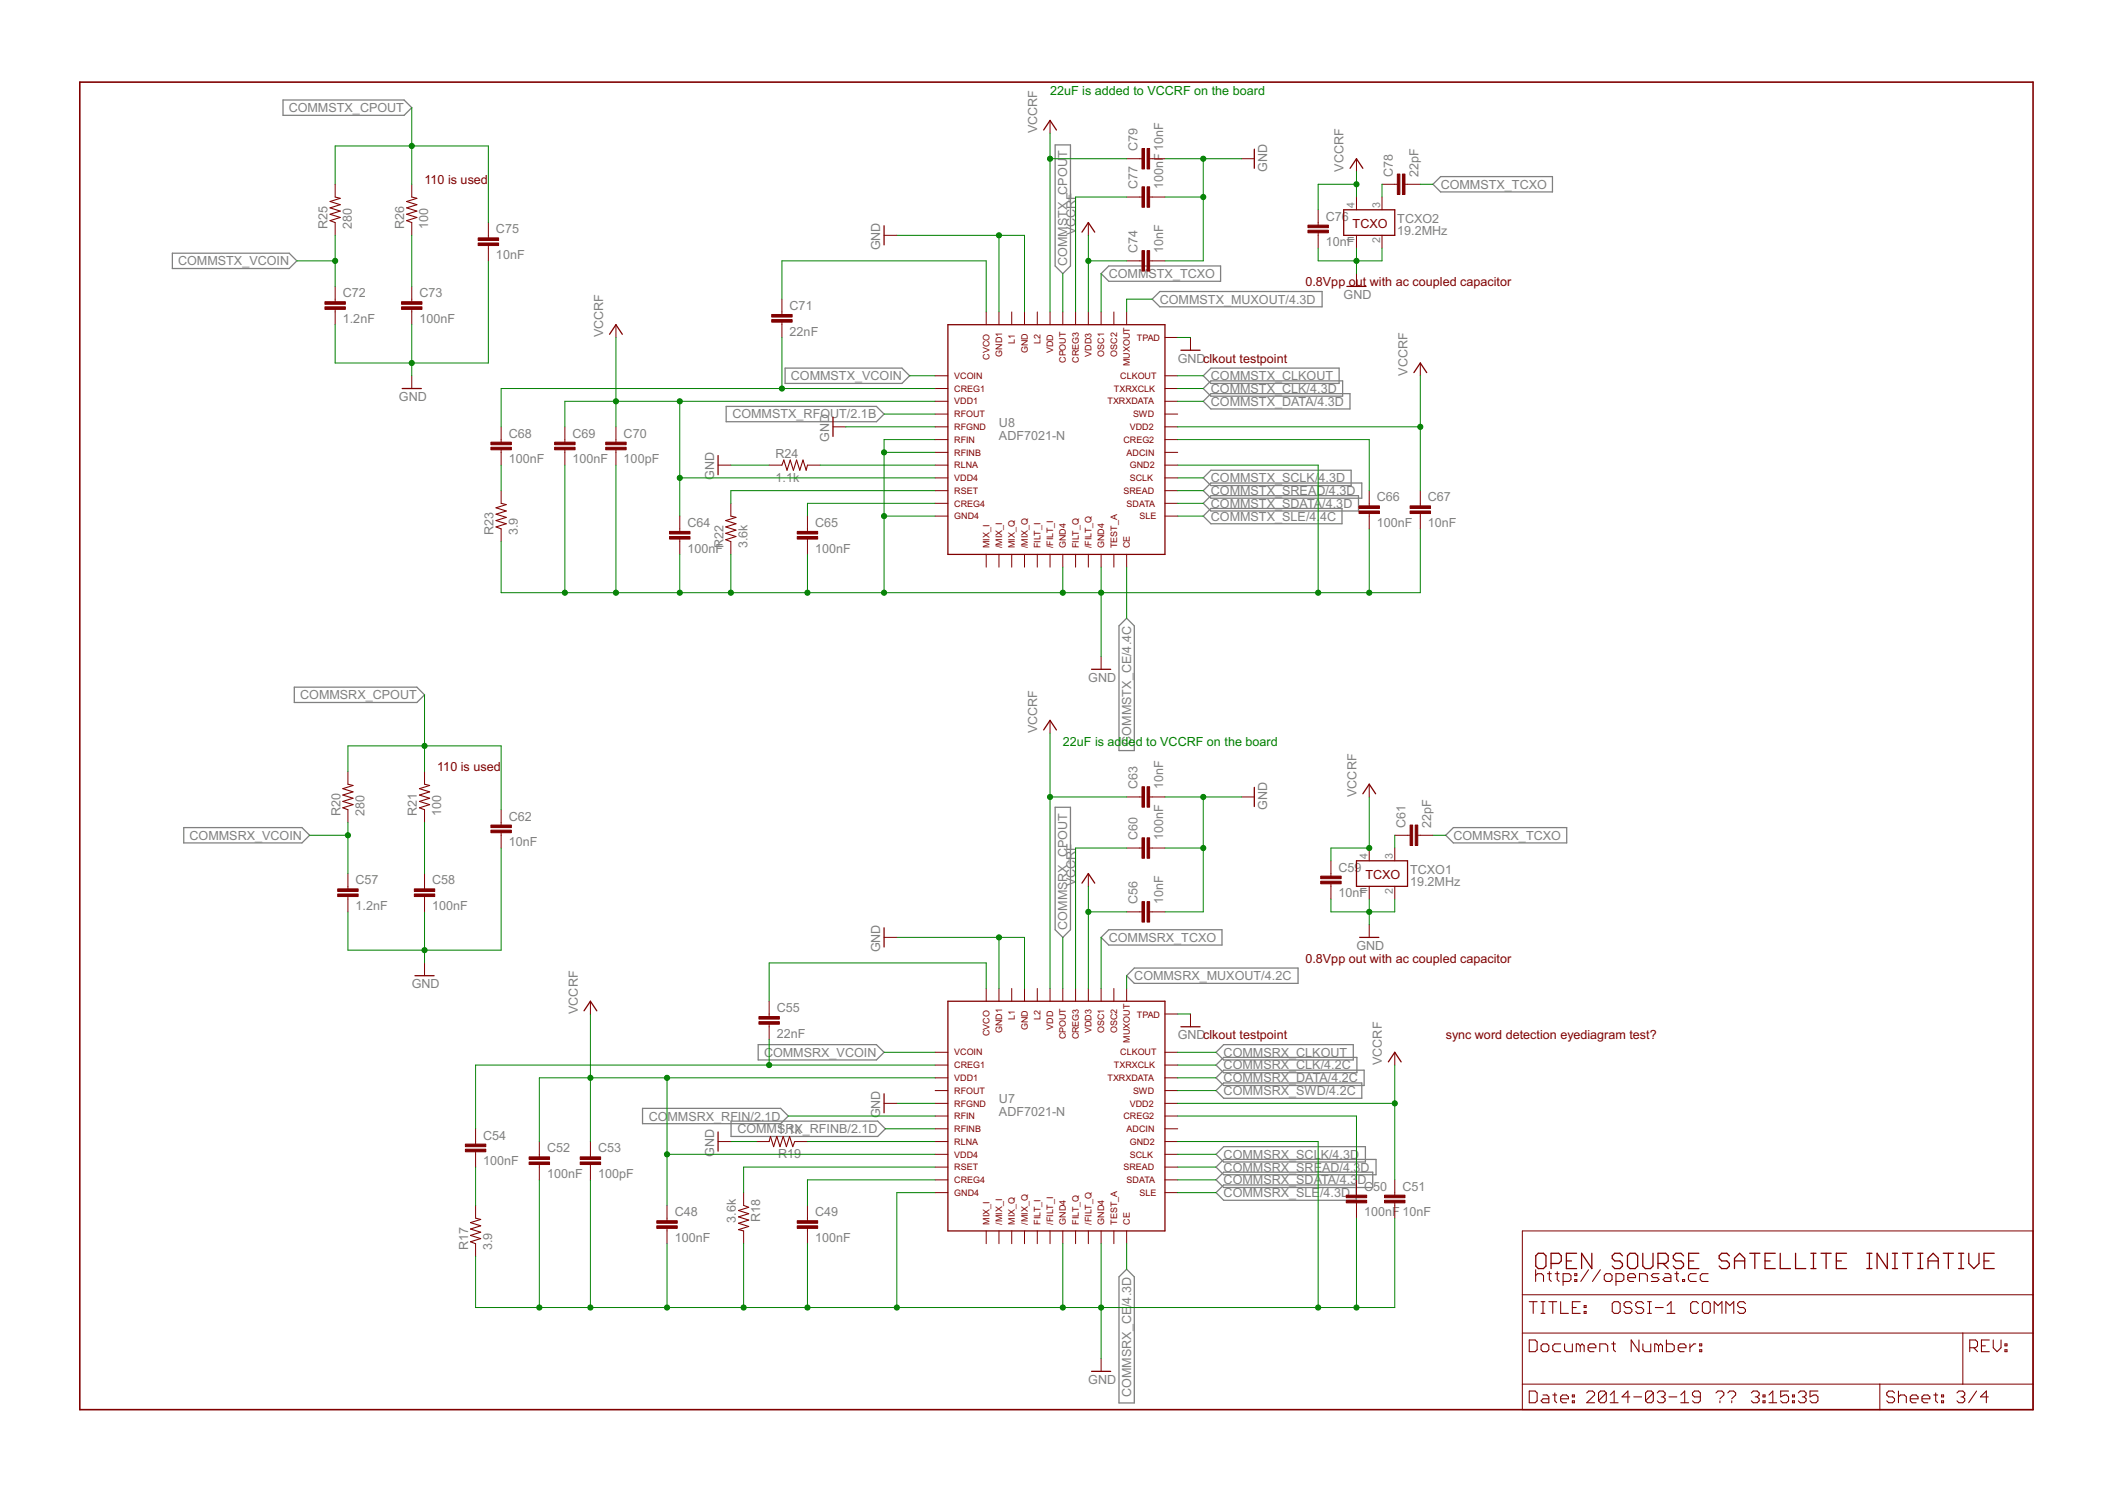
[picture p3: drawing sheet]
<svg xmlns="http://www.w3.org/2000/svg" width="420mm" height="297mm" viewBox="0 0 420 297" stroke-linecap="round" stroke-linejoin="round" font-family="sans-serif">
<g fill="none" stroke="#808080" stroke-width=".25">
<path d="M56.3 19.9h24.1l1.5 1.5-1.5 1.5h-24.1zM209.9 28.8h3.1v24.1l-1.6 1.5-1.5-1.5zM286.6 35.1h22.2v3.1h-22.2l-1.5-1.5zM34.3 50.4h23.2l1.6 1.5-1.6 1.5h-23.2zM219.1 54.4l1.5-1.5h22.2v3.1h-22.2zM229.2 59.5l1.5-1.5h32.3v3h-32.3zM156.2 73.2h23.2l1.6 1.6-1.6 1.5h-23.2zM239.4 74.8l1.5-1.6h25.5v3.1h-25.5zM239.4 79.8l1.5-1.5h27.7v3.1h-27.7zM239.4 77.3l1.5-1.5h26.2v3h-26.2zM144.5 80.9h29.8l1.6 1.5-1.6 1.5h-29.8zM239.4 97.6l1.5-1.5h30v3h-30z"/>
<path d="M239.4 95.1l1.5-1.5h27.9v3h-27.9zM239.4 102.7l1.5-1.5h26.1v3h-26.1zM239.4 100.1l1.5-1.5h29.4v3.1h-29.4zM58.5 136.7h24.4l1.6 1.5-1.6 1.6h-24.4zM222.6 124.5l1.5-1.5 1.6 1.5v24.8h-3.1zM36.6 164.7h23.5l1.5 1.5-1.5 1.5h-23.5zM209.9 160.6h3.1v24.4l-1.6 1.5-1.5-1.5zM287.6 166.2l1.5-1.5h22.6v3h-22.6zM220.6 185h22.5v3h-22.5l-1.5-1.5zM225.7 192.6h32.5v3h-32.5l-1.6-1.5zM150.8 207.8h23.5l1.6 1.6-1.6 1.5h-23.5zM241.9 209.4l1.5-1.6h25.8v3.1h-25.8z"/>
<path d="M241.9 214.4l1.5-1.5h28v3.1h-28zM241.9 211.9l1.5-1.5h26.5v3h-26.5zM241.9 217l1.5-1.5h27.5v3h-27.5zM127.8 220.5h27.5l1.5 1.5-1.5 1.6h-27.5zM145.4 223.1h29.2l1.5 1.5-1.5 1.5h-29.2zM241.9 234.7l1.5-1.5h29.7v3.1h-29.7zM241.9 237.3l1.5-1.5h26.4v3h-26.4zM241.9 232.2l1.5-1.5h30.3v3h-30.3zM241.9 229.7l1.5-1.6h28.2v3.1h-28.2zM224.1 252.5l1.6 1.5v25.1h-3.1v-25.1z"/>
</g>
<g fill="none" stroke="#800000" stroke-width=".25">
<path d="M207.6 25.9l1.3-1.9 1.3 1.9M249.5 29.7v3.8M268.6 33.5l1.3-1.9 1.2 1.9M175.9 44.9v3.8M215.2 46.2l1.3-1.9 1.3 1.9M267.3 41.7h10.2v5.1h-10.2zM267.9 57h3.9M80 77.3h3.8M121.3 66.5l1.2-1.9 1.3 1.9M188.6 64.6h43.2v45.7h-43.2zM234.9 69.7h3.8M281.3 74.1l1.3-1.9 1.2 1.9"/>
<path d="M142.9 90.6v3.8M165.7 83v3.8M217.1 133.2h3.9M207.6 145.2l1.3-1.9 1.3 1.9M249.5 156.7v3.8M271.1 157.9l1.3-1.9 1.3 1.9M215.2 175.7l1.3-1.9 1.3 1.9M269.9 171.3h10.1v5h-10.1zM82.5 194.1h3.9M175.9 184.6v3.8M188.6 199.2h43.2v45.7h-43.2zM270.5 186.5h3.8"/>
<path d="M116.2 201.1l1.3-1.9 1.2 1.9M175.9 217.6v3.8M234.9 204.3h3.8M276.2 211.3l1.3-1.9 1.2 1.9M142.9 225.2v3.8M305.5 249.9l.5-.6h1l.6 .6v2l-.6 .5h-1l-.5-.5zM308.6 251.4h1.5l.5-.5v-1l-.5-.6h-1.5v3.1M311.6 250.9h1M313.6 249.3h-2v3.1h2M316.7 249.3v3.1l-2.1-3.1v3.1M322.8 249.9l-.5-.6h-1.1l-.5 .6v.5l.5 .5h1.1l.5 .5v.5l-.5 .5h-1.1l-.5-.5M324.3 249.3h1l.5 .6v2l-.5 .5h-1l-.5-.5v-2z"/>
<path d="M326.8 249.3v2.6l.5 .5h1l.5-.5v-2.6M329.8 251.4h1.6l.5-.5v-1l-.5-.6h-1.6v3.1M330.9 251.4l1 1M334.9 249.9l-.5-.6h-1l-.5 .6v.5l.5 .5h1l.5 .5v.5l-.5 .5h-1l-.5-.5M335.9 250.9h1.1M338 249.3h-2.1v3.1h2.1M344 249.9l-.5-.6h-1l-.5 .6v.5l.5 .5h1l.5 .5v.5l-.5 .5h-1l-.5-.5M345.1 250.9h2M345.1 252.4v-2l1-1.1 1 1.1v2M348.1 249.3h2M349.1 249.3v3.1M351.1 250.9h1"/>
<path d="M353.2 249.3h-2.1v3.1h2.1M354.2 249.3v3.1h2M357.2 249.3v3.1h2M360.3 249.3h1M360.3 252.4h1M360.8 249.3v3.1M362.3 249.3h2M363.3 249.3v3.1M365.3 250.9h1M367.3 249.3h-2v3.1h2M371.4 249.3h1M371.4 252.4h1"/>
<path d="M371.9 249.3v3.1M375.5 249.3v3.1l-2.1-3.1v3.1M376.5 249.3h1M376.5 252.4h1M377 249.3v3.1M378.5 249.3h2M379.5 249.3v3.1M381.5 249.3h1M381.5 252.4h1M382 249.3v3.1M383.6 250.9h2M383.6 252.4v-2l1-1.1 1 1.1v2"/>
<path d="M386.6 249.3h2M387.6 249.3v3.1M389.6 249.3h1.1M389.6 252.4h1.1M390.1 249.3v3.1M391.7 249.3v2.1l1 1 1-1v-2.1M394.7 250.9h1M396.7 249.3h-2v3.1h2M217.1 272.8h3.9"/>
</g>
<g fill="none" stroke="#800000" stroke-width=".21">
<path d="M66.7 39.2l1 .3-2 .6 2 .6-2 .7 2 .6-2 .6 2 .7-2 .6 1 .4M81.9 39.2l1 .3-2 .6 2 .6-2 .7 2 .6-2 .6 2 .7-2 .6 1 .4M155.6 92.5l.3-1 .7 2.1 .6-2.1 .6 2.1 .7-2.1 .6 2.1 .6-2.1 .7 2.1 .2-1.1M99.7 100.1l1 .3-2 .6 2 .7-2 .6 2 .6-2 .7 2 .6-2 .6 1 .4M145.4 102.7l1 .2-2 .7 2 .6-2 .6 2 .7-2 .6 2 .6-2 .7 1 .4M69.2 156l1 .3-2 .6 2 .6-2 .7 2 .6-2 .6 2 .7-2 .6 1 .4M84.5 156l1 .3-2.1 .6 2.1 .6-2.1 .7 2.1 .6-2.1 .6 2.1 .7-2.1 .6 1.1 .4M147.9 239.8l1 .4-2 .6 2 .7-2 .6 2 .6-2 .7 2 .6-2 .6 1 .3M153 227.1l.3-1 .6 2 .6-2 .7 2 .6-2 .6 2 .7-2 .6 2 .4-1M94.6 242.4l1 .2-2 .6 2 .7-2 .6 2 .7-2 .6 2 .6-2 .7 1 .3M304.2 259h1.6M305 259v2.3"/>
<path d="M305.5 252.6v2.4M305.5 253.8l.4-.4h.8l.4 .4v1.2M306.6 259h.7M307 259v2.3M307.8 253.4h.8M308.1 259h1.6M308.2 253v1.6l.4 .4M308.9 259v2.3M309.4 253.4h.8M309.8 253v1.6l.4 .4M310.5 259v2.3h1.5M311 255h1.1l.4-.4v-.8l-.4-.4h-1.1v2.3"/>
<path d="M313.3 253.4h.4v.4h-.4zM313.3 254.6h.4v.4h-.4zM314.4 259h-1.6v2.3h1.6M315.2 259.8h.3v.3h-.3zM316 252.6l-1.5 2.4M318.4 252.6l-1.6 2.4M319.5 253.4h.8l.4 .4v.8l-.4 .4h-.8l-.3-.4v-.8zM320.7 259.4l.4-.4h.8l.4 .4v1.5l-.4 .4h-.8l-.4-.4zM321.5 255h1.1l.4-.4v-.8l-.4-.4h-1.1v2.3M323.8 254.2h1.6v-.4l-.4-.4h-.8l-.4 .4v.8l.4 .4h.8M324.6 259.4l-.3-.4h-.8l-.4 .4v.4l.4 .3h.8l.3 .4v.4l-.3 .4h-.8l-.4-.4M326.2 255v-1.6h1.1l.4 .4v1.2"/>
<path d="M327 259.4l-.4-.4h-.8l-.4 .4v.4l.4 .3h.8l.4 .4v.4l-.4 .4h-.8l-.4-.4M327.8 259h.7M328.1 259v2.3M330.1 253.4h-1.2l-.4 .4 .4 .4h.8l.4 .4-.4 .4h-1.2M331.2 253.4h.8l.4 .4v1.2h-1.2l-.4-.4 .4-.4h1.2M331.7 259.8l.7-.8v2.3M333.2 253.4h.7M333.6 253v1.6l.3 .4M334.7 254.6h.4v.4h-.4zM337.5 253.4h-1.2l-.4 .4v.8l.4 .4h1.2M337.9 259.4l-.4-.4h-.8l-.4 .4v1.5l.4 .4h.8l.4-.4M338.7 259.4l.4-.4h.7l.4 .4v1.5l-.4 .4h-.7l-.4-.4z"/>
<path d="M339.8 253.4h-1.2l-.4 .4v.8l.4 .4h1.2M347.2 259.4l-.3-.4h-.8l-.4 .4v.4l.4 .3h.8l.3 .4v.4l-.3 .4h-.8l-.4-.4M304.2 266.6h1.2l.4 .4v1.5l-.4 .4h-1.2zM304.2 276.8h1.2l.4 .3v1.6l-.4 .4h-1.2zM306.6 267.8l.4-.4h.7l.4 .4v.7l-.4 .4h-.7l-.4-.4zM306.6 261.3h.7M307 277.5h.7l.4 .4v1.2h-1.1l-.4-.4 .4-.4h1.1M308.9 277.5h.8M309.3 277.1v1.6l.4 .4M310.5 278.3h1.5v-.4l-.4-.4h-.7l-.4 .4v.8l.4 .4h.7M310.5 267.4h-1.2l-.4 .4v.7l.4 .4h1.2M311.3 267.4v1.1l.3 .4h1.2v-1.5"/>
<path d="M312.8 278.7h.4v.4h-.4zM312.8 277.5h.4v.4h-.4zM312.8 260.1h.8M314.4 267.8l-.4-.4h-.4v1.5M314.4 267.8l.3-.4 .5 .4v1.1M314.4 267.8v1.1M315.2 260.9h.3v.4h-.3zM315.7 277.1l.4-.3h.7l.4 .3v.4l-1.5 1.6h1.5M315.9 268.1h1.6v-.3l-.4-.4h-.8l-.4 .4v.7l.4 .4h.8M318.3 268.9v-1.5h1.1l.4 .4v1.1M319.6 277.1v1.6l-.4 .4h-.8l-.4-.4M319.6 277.1l-.4-.3h-.8l-.4 .3v1.6"/>
<path d="M319.6 277.1l-1.6 1.6M320.3 279.1h1.6M320.3 277.5l.8-.7v2.3M320.6 267.4h.8M321 267v1.5l.4 .4M324.2 277.9h-1.5l1.1-1.1v2.3M325 277.9h1.6M326.1 266.6v2.3l-1.6-2.3v2.3M326.8 267.4v1.1l.4 .4h1.2v-1.5M327.8 261.3h.7M328.9 277.1v1.6l-.4 .4h-.8l-.3-.4M328.9 277.1l-.4-.3h-.8l-.3 .3v1.6"/>
<path d="M328.9 277.1l-1.5 1.6M329.3 260.1h1.6M329.7 277.1l.4-.3h.8l.4 .3v.4l-.4 .4M329.9 267.8l-.3-.4h-.4v1.5M329.9 267.8v1.1M329.9 267.8l.4-.4 .4 .4v1.1M330.5 277.9h.4M330.9 277.9l.4 .4v.4l-.4 .4h-.8l-.4-.4M331.5 266.6v2.3h1.2l.4-.4v-.7l-.4-.4h-1.2M331.7 261.3h1.5M332 277.9h1.6M333.9 268.1h1.5v-.3l-.4-.4h-.8l-.3 .4v.7l.3 .4h.8"/>
<path d="M334.4 279.1h1.5M334.4 277.5l.8-.7v2.3M336.2 267.4v1.5M337.4 267.4h-.4l-.8 .7M338.1 268.5h.4v.4h-.4zM338.1 267.4h.4v.4h-.4zM338.3 277.9h-1.2l-.4-.4v-.4l.4-.3h.8l.4 .3v1.6l-.4 .4h-.8l-.4-.4M341 261.3v-2.3l.8 .8 .8-.8v2.3M341.4 277.1l.4-.3h.8l.3 .3v.4l-.7 .8M342.2 278.7v.4M343.3 261.3v-2.3l.8 .8 .8-.8v2.3M343.7 277.1l.4-.3h.8l.4 .3v.4l-.8 .8"/>
<path d="M344.5 278.7v.4M348.4 277.1l.4-.3h.8l.4 .3v.4l-.4 .4M349.2 277.9h.4M349.6 277.9l.4 .4v.4l-.4 .4h-.8l-.4-.4M350.7 278.7h.4v.4h-.4zM350.7 277.5h.4v.4h-.4zM351.9 279.1h1.6M351.9 277.5l.8-.7v2.3M355.8 276.8h-1.6v1.1l.8-.4h.4l.4 .4v.8l-.4 .4h-.8l-.4-.4M356.6 278.7h.4v.4h-.4zM356.6 277.5h.4v.4h-.4zM357.8 277.1l.3-.3h.8l.4 .3v.4l-.4 .4"/>
<path d="M358.5 277.9h.4M358.9 277.9l.4 .4v.4l-.4 .4h-.8l-.3-.4M361.7 276.8h-1.6v1.1l.8-.4h.4l.4 .4v.8l-.4 .4h-.8l-.4-.4M376.9 277.1l-.4-.3h-.8l-.4 .3v.4l.4 .4h.8l.4 .4v.4l-.4 .4h-.8l-.4-.4M377.7 277.9l.4-.4h.8l.3 .4v1.2M377.7 276.8v2.3M380 278.3h1.6v-.4l-.4-.4h-.8l-.4 .4v.8l.4 .4h.8M382.4 278.3h1.5v-.4l-.4-.4h-.7l-.4 .4v.8l.4 .4h.7M384.7 277.5h.8M385.1 277.1v1.6l.4 .4M386.2 278.7h.5v.4h-.5zM386.2 277.5h.5v.4h-.5z"/>
<path d="M389.3 277.1l.4-.3h.8l.4 .3v.4l-.4 .4M390.1 277.9h.4M390.5 277.9l.4 .4v.4l-.4 .4h-.8l-.4-.4M391.9 268.1h1.1l.4-.3v-.8l-.4-.4h-1.1v2.3M392.6 268.1l.8 .8M393.2 276.8l-1.6 2.3M394.2 267.8h.8M395.5 277.9h-1.5l1.2-1.1v2.3M395.8 266.6h-1.6v2.3h1.6M396.5 266.6v1.5l.8 .8 .8-.8v-1.5M398.9 268.5h.4v.4h-.4zM398.9 267.4h.4v.4h-.4z"/>
</g>
<path d="M15.9 16.3h388.6v264.2h-388.6z" fill="none" stroke="#800000" stroke-width=".32"/>
<g fill="none" stroke="#800000" stroke-width=".2">
<path d="M66.7 36.7v2.5M81.9 36.7v2.5M208.9 24v2.5M224.1 31.6h3.1M224.1 39.2h3.1M228.7 31.6h3.1M228.7 39.2h3.1M247 31.6h2.5M269.9 31.6v2.5M269.9 39.2v2.5M274.9 39.2v2.5M274.9 36.7h3.1"/>
<path d="M279.5 36.7h3.1M66.7 44.3v2.5M66.7 57v3M81.9 44.3v2.5M81.9 57v3M97.2 44.3v3M97.2 48.9v3M155.6 59.5v3.1M175.9 46.8h2.5M216.5 44.3v2.5M224.1 51.9h3.1M228.7 51.9h3.1"/>
<path d="M262.2 41.7v3.1M262.2 46.3v3.1M269.9 46.8v2.6M269.9 54.4v2.6M274.9 46.8v2.6M66.7 61.6v3M81.9 61.6v3M81.9 74.8v2.5M122.5 64.6v2.5M155.6 64.1v3M186 74.8h2.6M186 77.3h2.6"/>
<path d="M186 79.8h2.6M196.2 62.1v2.5M198.7 62.1v2.5M201.3 62.1v2.5M203.8 62.1v2.5M206.4 62.1v2.5M208.9 62.1v2.5M211.4 62.1v2.5M214 62.1v2.5M216.5 62.1v2.5M219.1 62.1v2.5M221.6 62.1v2.5"/>
<path d="M224.1 62.1v2.5M231.8 74.8h2.5M231.8 77.3h2.5M231.8 79.8h2.5M231.8 67.1h2.5M236.8 67.1v2.6M282.6 72.2v2.6M99.7 84.9v3.1M99.7 89.5v3M99.7 97.6v2.5M112.4 84.9v3.1M112.4 89.5v3"/>
<path d="M122.5 84.9v3.1M122.5 89.5v3M142.9 92.5h2.5M153 92.5h2.6M160.6 92.5h2.6M165.7 84.9h2.6M186 82.4h2.6M186 84.9h2.6M186 87.5h2.6M186 90h2.6M186 92.5h2.6M186 95.1h2.6"/>
<path d="M186 97.6h2.6M231.8 82.4h2.5M231.8 84.9h2.5M231.8 87.5h2.5M231.8 90h2.5M231.8 92.5h2.5M231.8 95.1h2.5M231.8 97.6h2.5M272.4 97.6v3M282.6 97.6v3M99.7 105.2v2.6M135.2 102.7v3"/>
<path d="M135.2 107.3v3M145.4 100.1v2.6M145.4 107.8v2.5M160.6 102.7v3M160.6 107.3v3M186 100.1h2.6M186 102.7h2.6M196.2 110.3v2.5M198.7 110.3v2.5M201.3 110.3v2.5M203.8 110.3v2.5M206.4 110.3v2.5"/>
<path d="M208.9 110.3v2.5M211.4 110.3v2.5M214 110.3v2.5M216.5 110.3v2.5M219.1 110.3v2.5M221.6 110.3v2.5M224.1 110.3v2.5M231.8 100.1h2.5M231.8 102.7h2.5M272.4 102.2v3M282.6 102.2v3M219.1 130.6v2.6"/>
<path d="M69.2 153.5v2.5M84.5 153.5v2.5M208.9 143.3v2.6M224.1 158.6h3.1M228.7 158.6h3.1M247 158.6h2.5M272.4 156v2.6M69.2 161.1v2.5M69.2 173.8v3M69.2 178.4v3M84.5 161.1v2.5M84.5 173.8v3"/>
<path d="M84.5 178.4v3M99.7 161.1v3M99.7 165.7v3M216.5 173.8v2.5M224.1 168.7h3.1M228.7 168.7h3.1M264.8 171.3v3M264.8 175.8v3.1M272.4 168.7v2.6M272.4 176.3v2.6M277.5 168.7v2.6M277.5 176.3v2.6"/>
<path d="M277.5 166.2h3M282 166.2h3.1M84.5 191.6v2.5M117.5 199.2v2.5M153 199.2v3M175.9 186.5h2.5M196.2 196.7v2.5M198.7 196.7v2.5M201.3 196.7v2.5M203.8 196.7v2.5M206.4 196.7v2.5M208.9 196.7v2.5"/>
<path d="M211.4 196.7v2.5M214 196.7v2.5M216.5 196.7v2.5M219.1 196.7v2.5M221.6 196.7v2.5M224.1 196.7v2.5M224.1 181.4h3.1M228.7 181.4h3.1M272.4 184v2.5M153 203.8v3M175.9 219.5h2.5M186 209.4h2.6"/>
<path d="M186 211.9h2.6M186 214.4h2.6M186 217h2.6M186 219.5h2.6M231.8 209.4h2.5M231.8 211.9h2.5M231.8 214.4h2.5M231.8 217h2.5M231.8 219.5h2.5M231.8 201.7h2.5M236.8 201.7v2.6M277.5 209.4v2.5"/>
<path d="M94.6 224.6v3M94.6 229.2v3M94.6 239.8v2.6M107.3 227.1v3.1M107.3 231.7v3M117.5 227.1v3.1M117.5 231.7v3M132.7 239.8v3.1M142.9 227.1h2.5M147.9 237.3v2.5M150.5 227.1h2.5M158.1 227.1h2.5"/>
<path d="M160.6 239.8v3.1M186 222h2.6M186 224.6h2.6M186 227.1h2.6M186 229.7h2.6M186 232.2h2.6M186 234.7h2.6M186 237.3h2.6M231.8 222h2.5M231.8 224.6h2.5M231.8 227.1h2.5M231.8 229.7h2.5"/>
<path d="M231.8 232.2h2.5M231.8 234.7h2.5M231.8 237.3h2.5M269.9 234.7v3.1M269.9 239.3v3.1M277.5 234.7v3.1M277.5 239.3v3.1M94.6 247.4v2.6M132.7 244.4v3M147.9 244.9v2.5M160.6 244.4v3M196.2 244.9v2.5"/>
<path d="M198.7 244.9v2.5M201.3 244.9v2.5M203.8 244.9v2.5M206.4 244.9v2.5M208.9 244.9v2.5M211.4 244.9v2.5M214 244.9v2.5M216.5 244.9v2.5M219.1 244.9v2.5M221.6 244.9v2.5M224.1 244.9v2.5M302.9 244.9h101.6v35.6h-101.6z"/>
<path d="M302.9 257.6h101.6M219.1 270.3v2.5M302.9 265.2h101.6M302.9 275.4h101.6M374 275.4v5.1M390.5 265.2v10.2"/>
</g>
<g fill="#800000" stroke="#800000" stroke-width=".2">
<path d="M228.2 156.5h.5v4.1h-.5z"/>
<path d="M227.2 156.5h.5v4.1h-.5z"/>
<path d="M228.2 166.7h.5v4.1h-.5z"/>
<path d="M227.2 166.7h.5v4.1h-.5z"/>
<path d="M228.2 179.4h.5v4.1h-.5z"/>
<path d="M227.2 179.4h.5v4.1h-.5z"/>
<path d="M267.8 238.8h4.1v.5h-4.1z"/>
<path d="M267.8 237.8h4.1v.5h-4.1z"/>
<path d="M275.4 238.8h4.1v.5h-4.1z"/>
<path d="M275.4 237.8h4.1v.5h-4.1z"/>
<path d="M151 203.3h4v.5h-4z"/>
<path d="M151 202.2h4v.6h-4z"/>
<path d="M92.6 228.6h4v.6h-4z"/>
<path d="M92.6 227.6h4v.5h-4z"/>
<path d="M105.3 231.2h4v.5h-4z"/>
<path d="M105.3 230.2h4v.5h-4z"/>
<path d="M115.4 231.2h4.1v.5h-4.1z"/>
<path d="M115.4 230.2h4.1v.5h-4.1z"/>
<path d="M130.7 243.9h4v.5h-4z"/>
<path d="M130.7 242.9h4v.5h-4z"/>
<path d="M158.6 243.9h4.1v.5h-4.1z"/>
<path d="M158.6 242.9h4.1v.5h-4.1z"/>
<path d="M228.2 29.5h.5v4.1h-.5z"/>
<path d="M227.2 29.5h.5v4.1h-.5z"/>
<path d="M228.2 37.2h.5v4h-.5z"/>
<path d="M227.2 37.2h.5v4h-.5z"/>
<path d="M228.2 49.9h.5v4h-.5z"/>
<path d="M227.2 49.9h.5v4h-.5z"/>
<path d="M270.4 101.7h4v.5h-4z"/>
<path d="M270.4 100.6h4v.6h-4z"/>
<path d="M280.5 101.7h4.1v.5h-4.1z"/>
<path d="M280.5 100.6h4.1v.6h-4.1z"/>
<path d="M153.5 63.6h4.1v.5h-4.1z"/>
<path d="M153.5 62.6h4.1v.5h-4.1z"/>
<path d="M97.7 89h4v.5h-4z"/>
<path d="M97.7 88h4v.5h-4z"/>
<path d="M110.3 89h4.1v.5h-4.1z"/>
<path d="M110.3 88h4.1v.5h-4.1z"/>
<path d="M120.5 89h4.1v.5h-4.1z"/>
<path d="M120.5 88h4.1v.5h-4.1z"/>
<path d="M133.2 106.7h4.1v.6h-4.1z"/>
<path d="M133.2 105.7h4.1v.5h-4.1z"/>
<path d="M158.6 106.7h4.1v.6h-4.1z"/>
<path d="M158.6 105.7h4.1v.5h-4.1z"/>
<path d="M67.2 177.9h4v.5h-4z"/>
<path d="M67.2 176.8h4v.6h-4z"/>
<path d="M82.4 177.9h4.1v.5h-4.1z"/>
<path d="M82.4 176.8h4.1v.6h-4.1z"/>
<path d="M97.7 165.2h4v.5h-4z"/>
<path d="M97.7 164.1h4v.6h-4z"/>
<path d="M64.6 61h4.1v.6h-4.1z"/>
<path d="M64.6 60h4.1v.5h-4.1z"/>
<path d="M79.9 61h4v.6h-4z"/>
<path d="M79.9 60h4v.5h-4z"/>
<path d="M95.1 48.3h4.1v.6h-4.1z"/>
<path d="M95.1 47.3h4.1v.5h-4.1z"/>
<path d="M262.7 175.3h4.1v.5h-4.1z"/>
<path d="M262.7 174.3h4.1v.5h-4.1z"/>
<path d="M260.2 45.8h4.1v.5h-4.1z"/>
<path d="M260.2 44.8h4.1v.5h-4.1z"/>
<path d="M279 34.6h.5v4.1h-.5z"/>
<path d="M278 34.6h.5v4.1h-.5z"/>
<path d="M281.5 164.1h.5v4.1h-.5z"/>
<path d="M280.5 164.1h.5v4.1h-.5z"/>
</g>
<g fill="none" stroke="#008000" stroke-width=".2">
<path d="M66.7 36.7v-7.7h30.5v15.3M81.9 21.4v15.3M208.9 31.6h15.2M208.9 26.5v35.6M224.1 39.2h-10.1v22.9M231.8 31.6h15.2M231.8 39.2h7.6M239.4 31.6v20.3h-7.6M269.9 34.1v5.1M269.9 36.7h-7.7v5M274.9 36.7v2.5M282.6 36.7h2.5"/>
<path d="M59.1 51.9h7.6M66.7 46.8v10.2M81.9 46.8v10.2M97.2 51.9v20.3h-30.5v-7.6M155.6 59.5v-7.6h40.6v10.2M178.4 46.8h25.4v15.3M198.7 46.8v15.3M211.4 54.4v7.7M216.5 51.9h7.6M216.5 46.8v15.3M219.1 54.4v7.7M229.2 59.5h-5.1v2.6"/>
<path d="M262.2 49.4v2.5h12.7v-2.5M269.9 49.4v5M81.9 64.6v10.2M122.5 67.1v17.8M135.2 79.8v22.9M155.6 67.1v10.2M181 74.8h5M186 77.3h-86.3v7.6M186 79.8h-73.6v5.1M234.3 67.1h2.5M234.3 77.3h5.1M234.3 74.8h5.1"/>
<path d="M234.3 79.8h5.1M282.6 74.8v22.8M99.7 92.5v5.1M112.4 92.5v25.4M122.5 92.5v25.4M135.2 95.1h50.8M145.4 92.5h7.6M163.2 92.5h22.8M168.3 84.9h17.7M175.9 90h10.1M175.9 82.4h10.1M186 97.6h-40.6v2.5"/>
<path d="M186 87.5h-10.1v30.4M234.3 92.5h27.9v25.4M234.3 87.5h38.1v10.1M234.3 84.9h48.3M234.3 97.6h5.1M234.3 95.1h5.1M135.2 110.3v7.6M145.4 110.3v7.6M160.6 110.3v7.6M175.9 102.7h10.1M186 100.1h-25.4v2.6M211.4 112.8v5.1"/>
<path d="M219.1 112.8v17.8M224.1 112.8v10.2M234.3 102.7h5.1M234.3 100.1h5.1M272.4 105.2v12.7M282.6 105.2v12.7h-182.9v-10.1M84.5 138.2v15.3M69.2 153.5v-5.1h30.5v12.7M208.9 158.6h15.2M208.9 145.9v50.8M231.8 158.6h15.2M239.4 158.6v22.8h-7.6"/>
<path d="M272.4 158.6v10.1h-7.6v2.6M61.6 166.2h7.6M69.2 163.6v10.2M84.5 163.6v10.2M99.7 168.7v20.3h-30.5v-7.6M216.5 176.3v20.4M224.1 168.7h-10.1v28M231.8 168.7h7.6M264.8 178.9v2.5h12.7v-2.5M272.4 178.9v5.1M277.5 166.2v2.5M285.1 166.2h2.5"/>
<path d="M84.5 181.4v10.2M178.4 186.5h25.4v10.2M196.2 196.7v-5.1h-43.2v7.6M198.7 186.5v10.2M211.4 186.5v10.2M216.5 181.4h7.6M219.1 186.5v10.2M224.1 194.1v2.6M117.5 201.7v25.4M132.7 214.4v25.4M153 206.8v5.1M175.9 209.4h10.1"/>
<path d="M178.4 219.5h7.6M186 211.9h-91.4v12.7M186 214.4h-78.7v12.7M234.3 219.5h43.2M234.3 201.7h2.5M234.3 211.9h7.6M234.3 209.4h7.6M234.3 214.4h7.6M234.3 217h7.6M277.5 211.9v22.8M94.6 232.2v7.6M107.3 234.7v25.4"/>
<path d="M117.5 234.7v25.4M132.7 229.7h53.3M145.4 227.1h5.1M156.8 222h29.2M160.6 227.1h25.4M176.1 224.6h9.9M186 232.2h-38.1v5.1M186 234.7h-25.4v5.1M186 237.3h-7.6v22.8M234.3 227.1h27.9v33M234.3 237.3h7.6M234.3 222h35.6v12.7"/>
<path d="M234.3 234.7h7.6M234.3 232.2h7.6M234.3 229.7h7.6M132.7 247.4v12.7M147.9 247.4v12.7M160.6 247.4v12.7M211.4 247.4v12.7M219.1 247.4v22.9M224.1 247.4v5.1M269.9 242.4v17.7M277.5 242.4v17.7h-182.9v-10.1"/>
</g>
<g fill="#008000" stroke="#008000" stroke-width=".2">
<circle cx="198.7" cy="186.5" r=".51"/>
<circle cx="239.4" cy="168.7" r=".51"/>
<circle cx="239.4" cy="158.6" r=".51"/>
<circle cx="107.3" cy="260.1" r=".51"/>
<circle cx="117.5" cy="260.1" r=".51"/>
<circle cx="132.7" cy="260.1" r=".51"/>
<circle cx="147.9" cy="260.1" r=".51"/>
<circle cx="160.6" cy="260.1" r=".51"/>
<circle cx="178.4" cy="260.1" r=".51"/>
<circle cx="211.4" cy="260.1" r=".51"/>
<circle cx="219.1" cy="260.1" r=".51"/>
<circle cx="269.9" cy="260.1" r=".51"/>
<circle cx="262.2" cy="260.1" r=".51"/>
<circle cx="219.1" cy="117.9" r=".51"/>
<circle cx="272.4" cy="117.9" r=".51"/>
<circle cx="262.2" cy="117.9" r=".51"/>
<circle cx="112.4" cy="117.9" r=".51"/>
<circle cx="122.5" cy="117.9" r=".51"/>
<circle cx="135.2" cy="117.9" r=".51"/>
<circle cx="145.4" cy="117.9" r=".51"/>
<circle cx="160.6" cy="117.9" r=".51"/>
<circle cx="175.9" cy="117.9" r=".51"/>
<circle cx="211.4" cy="117.9" r=".51"/>
<circle cx="175.9" cy="102.7" r=".51"/>
<circle cx="175.9" cy="90" r=".51"/>
<circle cx="198.7" cy="46.8" r=".51"/>
<circle cx="239.4" cy="31.6" r=".51"/>
<circle cx="239.4" cy="39.2" r=".51"/>
<circle cx="84.5" cy="189" r=".51"/>
<circle cx="81.9" cy="72.2" r=".51"/>
<circle cx="272.4" cy="181.4" r=".51"/>
<circle cx="269.9" cy="51.9" r=".51"/>
<circle cx="155.6" cy="77.3" r=".51"/>
<circle cx="153" cy="211.9" r=".51"/>
<circle cx="69.2" cy="166.2" r=".51"/>
<circle cx="66.7" cy="51.9" r=".51"/>
<circle cx="81.9" cy="29" r=".51"/>
<circle cx="84.5" cy="148.4" r=".51"/>
<circle cx="132.7" cy="229.7" r=".51"/>
<circle cx="117.5" cy="214.4" r=".51"/>
<circle cx="132.7" cy="214.4" r=".51"/>
<circle cx="277.5" cy="219.5" r=".51"/>
<circle cx="208.9" cy="158.6" r=".51"/>
<circle cx="216.5" cy="181.4" r=".51"/>
<circle cx="272.4" cy="168.7" r=".51"/>
<circle cx="208.9" cy="31.6" r=".51"/>
<circle cx="135.2" cy="95.1" r=".51"/>
<circle cx="135.2" cy="79.8" r=".51"/>
<circle cx="122.5" cy="79.8" r=".51"/>
<circle cx="216.5" cy="51.9" r=".51"/>
<circle cx="269.9" cy="36.7" r=".51"/>
<circle cx="282.6" cy="84.9" r=".51"/>
</g>
<g font-size="2.8" fill="#808080">
<text x="57.4" y="22.3">COMMSTX_CPOUT</text>
<text x="206.4" y="26.5" transform="rotate(-90 206.4 26.5)">VCCRF</text>
<text x="212.3" y="31.5" transform="rotate(-90 212.3 31.5)">T</text>
<text x="226.3" y="30.1" transform="rotate(-90 226.3 30.1)">C79</text>
<text x="252.1" y="34.1" transform="rotate(-90 252.1 34.1)">GND</text>
<text x="267.3" y="34.1" transform="rotate(-90 267.3 34.1)">VCCRF</text>
<text x="277.1" y="35.1" transform="rotate(-90 277.1 35.1)">C78</text>
<text x="282.2" y="35.1" transform="rotate(-90 282.2 35.1)">22pF</text>
<text x="226.3" y="37.7" transform="rotate(-90 226.3 37.7)">C77</text>
<text x="231.4" y="37.7" transform="rotate(-90 231.4 37.7)">100nF 10nF</text>
<text x="286.6" y="37.5">COMMSTX_TCXO</text>
<text x="65.2" y="45.5" transform="rotate(-90 65.2 45.5)">R25</text>
<text x="70" y="45.5" transform="rotate(-90 70 45.5)">280</text>
<text x="80.4" y="45.5" transform="rotate(-90 80.4 45.5)">R26</text>
<text x="85.2" y="45.5" transform="rotate(-90 85.2 45.5)">100</text>
<text x="98.7" y="46.4">C75</text>
<text x="214" y="46.8" transform="rotate(-90 214 46.8)">VCCRF</text>
<text x="263.7" y="43.9">C76</text>
<text x="278" y="46.8">19.2MHz</text>
<text x="278" y="44.3">TCXO2</text>
<text x="35.4" y="52.8">COMMSTX_VCOIN</text>
<text x="98.7" y="51.5">10nF</text>
<text x="175.1" y="49.8" transform="rotate(-90 175.1 49.8)">GND</text>
<text x="212.3" y="52.9" transform="rotate(-90 212.3 52.9)">COMMSTX_CPOU</text>
<text x="226.3" y="50.4" transform="rotate(-90 226.3 50.4)">C74</text>
<text x="231.4" y="50.4" transform="rotate(-90 231.4 50.4)">10nF</text>
<text x="263.7" y="49">10nF</text>
<text x="68.2" y="59.1">C72</text>
<text x="83.4" y="59.1">C73</text>
<text x="220.6" y="55.3">COMMSTX_TCXO</text>
<text x="267.3" y="59.5">GND</text>
<text x="68.2" y="64.2">1.2nF</text>
<text x="83.4" y="64.2">100nF</text>
<text x="157.1" y="61.7">C71</text>
<text x="230.7" y="60.4">COMMSTX_MUXOUT/4.3D</text>
<text x="120" y="67.1" transform="rotate(-90 120 67.1)">VCCRF</text>
<text x="157.1" y="66.8">22nF</text>
<text x="157.3" y="75.6">COMMSTX_VCOIN</text>
<text x="234.3" y="72.2">GNDclkout testpoint</text>
<text x="240.9" y="75.6">COMMSTX_CLKOUT</text>
<text x="280" y="74.8" transform="rotate(-90 280 74.8)">VCCRF</text>
<text x="79.4" y="79.8">GND</text>
<text x="145.7" y="83.3">COMMSTX_RFOUT/2.1B</text>
<text x="240.9" y="80.7">COMMSTX_DATA/4.3D</text>
<text x="240.9" y="78.2">COMMSTX_CLK/4.3D</text>
<text x="101.2" y="87.1">C68</text>
<text x="113.9" y="87.1">C69</text>
<text x="124.1" y="87.1">C70</text>
<text x="165" y="87.9" transform="rotate(-90 165 87.9)">GND</text>
<text x="198.7" y="87.5">ADF7021-N</text>
<text x="198.7" y="84.9">U8</text>
<text x="101.2" y="92.2">100nF</text>
<text x="113.9" y="92.2">100nF</text>
<text x="124.1" y="92.2">100pF</text>
<text x="142.1" y="95.5" transform="rotate(-90 142.1 95.5)">GND</text>
<text x="154.3" y="95.8">1.1k</text>
<text x="154.3" y="91">R24</text>
<text x="240.9" y="96">COMMSTX_SCLK/</text>
<text x="262.3" y="96">4.3D</text>
<text x="240.9" y="101">COMMSTX_SDATA</text>
<text x="240.9" y="98.5">COMMSTX_SREAD/4.3D</text>
<text x="263.1" y="101">/4.3D</text>
<text x="273.9" y="99.8">C66</text>
<text x="284.1" y="99.8">C67</text>
<text x="98.2" y="106.5" transform="rotate(-90 98.2 106.5)">R23</text>
<text x="103" y="106.5" transform="rotate(-90 103 106.5)">3.9</text>
<text x="136.8" y="104.8">C64</text>
<text x="162.2" y="104.8">C65</text>
<text x="240.9" y="103.6">COMMSTX_SLE/4.</text>
<text x="262.6" y="103.6">4C</text>
<text x="273.9" y="104.8">100nF</text>
<text x="284.1" y="104.8">10nF</text>
<text x="136.8" y="109.9">100nF</text>
<text x="143.9" y="109" transform="rotate(-90 143.9 109)">R22</text>
<text x="148.7" y="109" transform="rotate(-90 148.7 109)">3.6k</text>
<text x="162.2" y="109.9">100nF</text>
<text x="216.5" y="135.7">GND</text>
<text x="59.7" y="139.1">COMMSRX_CPOUT</text>
<text x="206.4" y="145.9" transform="rotate(-90 206.4 145.9)">VCCRF</text>
<text x="225" y="148.2" transform="rotate(-90 225 148.2)">COMMSTX_CE/4.4C</text>
<text x="226.3" y="157" transform="rotate(-90 226.3 157)">C63</text>
<text x="231.4" y="157" transform="rotate(-90 231.4 157)">10nF</text>
<text x="252.1" y="161.1" transform="rotate(-90 252.1 161.1)">GND</text>
<text x="269.8" y="158.6" transform="rotate(-90 269.8 158.6)">VCCRF</text>
<text x="37.7" y="167.1">COMMSRX_VCOIN</text>
<text x="67.7" y="162.4" transform="rotate(-90 67.7 162.4)">R20</text>
<text x="72.5" y="162.4" transform="rotate(-90 72.5 162.4)">280</text>
<text x="82.9" y="162.4" transform="rotate(-90 82.9 162.4)">R21</text>
<text x="87.7" y="162.4" transform="rotate(-90 87.7 162.4)">100</text>
<text x="101.2" y="163.3">C62</text>
<text x="226.3" y="167.2" transform="rotate(-90 226.3 167.2)">C60</text>
<text x="231.4" y="167.2" transform="rotate(-90 231.4 167.2)">100nF</text>
<text x="279.6" y="164.7" transform="rotate(-90 279.6 164.7)">C61</text>
<text x="284.7" y="164.7" transform="rotate(-90 284.7 164.7)">22pF</text>
<text x="289.1" y="167.1">COMMSRX_TCXO</text>
<text x="101.2" y="168.3">10nF</text>
<text x="266.3" y="173.4">C59</text>
<text x="280.5" y="173.8">TCXO1</text>
<text x="70.7" y="176">C57</text>
<text x="86" y="176">C58</text>
<text x="214" y="176.3" transform="rotate(-90 214 176.3)">VCCRF</text>
<text x="226.3" y="179.9" transform="rotate(-90 226.3 179.9)">C56</text>
<text x="231.4" y="179.9" transform="rotate(-90 231.4 179.9)">10nF</text>
<text x="266.3" y="178.5">10nF</text>
<text x="280.5" y="176.3">19.2MHz</text>
<text x="70.7" y="181">1.2nF</text>
<text x="86" y="181">100nF</text>
<text x="212.3" y="185" transform="rotate(-90 212.3 185)">COMMSRX_CPOUT</text>
<text x="175.1" y="189.5" transform="rotate(-90 175.1 189.5)">GND</text>
<text x="220.6" y="187.4">COMMSRX_TCXO</text>
<text x="269.8" y="189">GND</text>
<text x="81.9" y="196.7">GND</text>
<text x="225.7" y="195">COMMSRX_MUXOUT/4.2C</text>
<text x="114.9" y="201.7" transform="rotate(-90 114.9 201.7)">VCCRF</text>
<text x="154.5" y="201.4">C55</text>
<text x="154.5" y="206.4">22nF</text>
<text x="234.3" y="206.8">GNDclkout testpoint</text>
<text x="152" y="210.2">C</text>
<text x="153.8" y="210.2">OMMSRX_VCOIN</text>
<text x="243.4" y="215.3">COMMSRX_DATA/4.2C</text>
<text x="243.4" y="212.8">COMMSRX_CLK/4.2C</text>
<text x="243.4" y="210.2">COMMSRX_CLKOUT</text>
<text x="274.9" y="211.9" transform="rotate(-90 274.9 211.9)">VCCRF</text>
<text x="198.7" y="219.5">U7</text>
<text x="243.4" y="217.9">COMMSRX_SWD/4.2C</text>
<text x="96.1" y="226.7">C54</text>
<text x="129.1" y="222.9">CO</text>
<text x="132.8" y="222.9">MMSRX_RFIN/2.1D</text>
<text x="146.7" y="225.5">COMMSRX_RFINB/2.1D</text>
<text x="154.6" y="225.6">1.1k</text>
<text x="175.1" y="222.5" transform="rotate(-90 175.1 222.5)">GND</text>
<text x="198.7" y="222">ADF7021-N</text>
<text x="96.1" y="231.8">100nF</text>
<text x="108.8" y="229.3">C52</text>
<text x="119" y="229.3">C53</text>
<text x="142.1" y="230.1" transform="rotate(-90 142.1 230.1)">GND</text>
<text x="154.8" y="230.4">R19</text>
<text x="243.4" y="233.1">COMMSRX_SRE</text>
<text x="243.4" y="230.6">COMMSRX_SCL</text>
<text x="262.7" y="230.6">K/4.3D</text>
<text x="263" y="233.1">AD/4.3</text>
<text x="270.7" y="233.1">D</text>
<text x="108.8" y="234.4">100nF</text>
<text x="119" y="234.4">100pF</text>
<text x="243.4" y="238.2">COMMSRX_SLE</text>
<text x="243.4" y="235.6">COMMSRX_SDA</text>
<text x="262.6" y="238.2">/4.3D</text>
<text x="262.8" y="235.6">TA/4.3</text>
<text x="270" y="235.6">D</text>
<text x="271.4" y="236.9">C50</text>
<text x="279" y="236.9">C51</text>
<text x="134.2" y="242">C48</text>
<text x="146.4" y="243.3" transform="rotate(-90 146.4 243.3)">3.6k</text>
<text x="151.2" y="243.1" transform="rotate(-90 151.2 243.1)">R18</text>
<text x="162.2" y="242">C49</text>
<text x="271.4" y="242">100nF 10nF</text>
<text x="93.1" y="248.7" transform="rotate(-90 93.1 248.7)">R17</text>
<text x="97.9" y="248.7" transform="rotate(-90 97.9 248.7)">3.9</text>
<text x="134.2" y="247.1">100nF</text>
<text x="162.2" y="247.1">100nF</text>
<text x="225" y="260" transform="rotate(-90 225 260)">/</text>
<text x="225" y="259.3" transform="rotate(-90 225 259.3)">4.3D</text>
<text x="216.5" y="275.4">GND</text>
<text x="225" y="277.9" transform="rotate(-90 225 277.9)">COMMSRX_CE</text>
</g>
<g font-size="2.8" fill="#008000">
<text x="208.9" y="18.9">22uF is added to VCCRF on the board</text>
<text x="211.4" y="148.4">22uF is ad</text>
<text x="223.1" y="148.4">de</text>
<text x="225.9" y="148.4">d to VCCRF on the board</text>
</g>
<g font-size="2.8" fill="#800000">
<text x="84.4" y="36.7">110 is used</text>
<text x="269.1" y="45.3">TCXO</text>
<text x="259.7" y="57">0.8Vpp out with ac coupled capacitor</text>
<text x="87" y="153.5">110 is used</text>
<text x="271.6" y="174.8">TCXO</text>
<text x="259.7" y="191.6">0.8Vpp out with ac coupled capacitor</text>
<text x="287.6" y="206.8">sync word detection eyediagram test?</text>
</g>
<g font-size="2.4" fill="#808080">
<text x="269.5" y="41.4" transform="rotate(-90 269.5 41.4)">4</text>
<text x="274.6" y="41.4" transform="rotate(-90 274.6 41.4)">3</text>
<text x="269.5" y="48.4" transform="rotate(-90 269.5 48.4)">1</text>
<text x="274.6" y="48.4" transform="rotate(-90 274.6 48.4)">2</text>
<text x="272" y="170.9" transform="rotate(-90 272 170.9)">4</text>
<text x="277.1" y="170.9" transform="rotate(-90 277.1 170.9)">3</text>
<text x="272" y="177.9" transform="rotate(-90 272 177.9)">1</text>
<text x="277.1" y="177.9" transform="rotate(-90 277.1 177.9)">2</text>
</g>
<g font-size="2" fill="#800000">
<text x="196.8" y="71.6" transform="rotate(-90 196.8 71.6)">CVCO</text>
<text x="199.4" y="70.9" transform="rotate(-90 199.4 70.9)">GND1</text>
<text x="201.9" y="68.4" transform="rotate(-90 201.9 68.4)">L1</text>
<text x="204.4" y="70.3" transform="rotate(-90 204.4 70.3)">GND</text>
<text x="207" y="68.4" transform="rotate(-90 207 68.4)">L2</text>
<text x="209.5" y="70.3" transform="rotate(-90 209.5 70.3)">VDD</text>
<text x="217.1" y="70.9" transform="rotate(-90 217.1 70.9)">VDD3</text>
<text x="219.7" y="70.9" transform="rotate(-90 219.7 70.9)">OSC1</text>
<text x="222.2" y="70.9" transform="rotate(-90 222.2 70.9)">OSC2</text>
<text x="226.2" y="67.9">TPAD</text>
<text x="189.8" y="75.4">VCOIN</text>
<text x="189.8" y="77.9">CREG1</text>
<text x="212.1" y="72.2" transform="rotate(-90 212.1 72.2)">CPOUT</text>
<text x="214.6" y="72.2" transform="rotate(-90 214.6 72.2)">CREG3</text>
<text x="221.6" y="77.9">TXRXCLK</text>
<text x="222.9" y="75.4">CLKOUT</text>
<text x="224.8" y="72.8" transform="rotate(-90 224.8 72.8)">MUXOUT</text>
<text x="189.8" y="80.5">VDD1</text>
<text x="189.8" y="83">RFOUT</text>
<text x="220.3" y="80.5">TXRXDATA</text>
<text x="225.4" y="83">SWD</text>
<text x="189.8" y="85.5">RFGND</text>
<text x="189.8" y="88.1">RFIN</text>
<text x="223.5" y="88.1">CREG2</text>
<text x="224.8" y="85.5">VDD2</text>
<text x="189.8" y="90.6">RFINB</text>
<text x="189.8" y="93.2">RLNA</text>
<text x="189.8" y="95.7">VDD4</text>
<text x="224.1" y="90.6">ADCIN</text>
<text x="224.8" y="95.7">SCLK</text>
<text x="224.8" y="93.2">GND2</text>
<text x="189.8" y="98.2">RSET</text>
<text x="189.8" y="100.8">CREG4</text>
<text x="223.5" y="98.2">SREAD</text>
<text x="224.1" y="100.8">SDATA</text>
<text x="189.8" y="103.3">GND4</text>
<text x="226.7" y="103.3">SLE</text>
<text x="196.8" y="109" transform="rotate(-90 196.8 109)">MIX_I</text>
<text x="199.4" y="109" transform="rotate(-90 199.4 109)">/MIX_I</text>
<text x="201.9" y="109" transform="rotate(-90 201.9 109)">MIX_Q</text>
<text x="204.4" y="109" transform="rotate(-90 204.4 109)">/MIX_Q</text>
<text x="207" y="109" transform="rotate(-90 207 109)">FILT_I</text>
<text x="209.5" y="109" transform="rotate(-90 209.5 109)">/FILT_I</text>
<text x="212.1" y="109" transform="rotate(-90 212.1 109)">GND4</text>
<text x="214.6" y="109" transform="rotate(-90 214.6 109)">FILT_Q</text>
<text x="217.1" y="109" transform="rotate(-90 217.1 109)">/FILT_Q</text>
<text x="219.7" y="109" transform="rotate(-90 219.7 109)">GND4</text>
<text x="222.2" y="109" transform="rotate(-90 222.2 109)">TEST_A</text>
<text x="224.8" y="109" transform="rotate(-90 224.8 109)">CE</text>
<text x="201.9" y="203" transform="rotate(-90 201.9 203)">L1</text>
<text x="207" y="203" transform="rotate(-90 207 203)">L2</text>
<text x="226.2" y="202.5">TPAD</text>
<text x="189.8" y="210">VCOIN</text>
<text x="196.8" y="206.2" transform="rotate(-90 196.8 206.2)">CVCO</text>
<text x="199.4" y="205.5" transform="rotate(-90 199.4 205.5)">GND1</text>
<text x="204.4" y="204.9" transform="rotate(-90 204.4 204.9)">GND</text>
<text x="209.5" y="204.9" transform="rotate(-90 209.5 204.9)">VDD</text>
<text x="212.1" y="206.8" transform="rotate(-90 212.1 206.8)">CPOUT</text>
<text x="214.6" y="206.8" transform="rotate(-90 214.6 206.8)">CREG3</text>
<text x="217.1" y="205.5" transform="rotate(-90 217.1 205.5)">VDD3</text>
<text x="219.7" y="205.5" transform="rotate(-90 219.7 205.5)">OSC1</text>
<text x="222.2" y="205.5" transform="rotate(-90 222.2 205.5)">OSC2</text>
<text x="222.9" y="210">CLKOUT</text>
<text x="224.8" y="207.4" transform="rotate(-90 224.8 207.4)">MUXOUT</text>
<text x="189.8" y="212.5">CREG1</text>
<text x="189.8" y="215.1">VDD1</text>
<text x="220.3" y="215.1">TXRXDATA</text>
<text x="221.6" y="212.5">TXRXCLK</text>
<text x="189.8" y="217.6">RFOUT</text>
<text x="189.8" y="220.1">RFGND</text>
<text x="224.8" y="220.1">VDD2</text>
<text x="225.4" y="217.6">SWD</text>
<text x="189.8" y="222.7">RFIN</text>
<text x="189.8" y="225.2">RFINB</text>
<text x="189.8" y="227.8">RLNA</text>
<text x="223.5" y="222.7">CREG2</text>
<text x="224.1" y="225.2">ADCIN</text>
<text x="224.8" y="227.8">GND2</text>
<text x="189.8" y="230.3">VDD4</text>
<text x="189.8" y="232.8">RSET</text>
<text x="223.5" y="232.8">SREAD</text>
<text x="224.8" y="230.3">SCLK</text>
<text x="189.8" y="235.4">CREG4</text>
<text x="189.8" y="237.9">GND4</text>
<text x="224.1" y="235.4">SDATA</text>
<text x="226.7" y="237.9">SLE</text>
<text x="196.8" y="243.6" transform="rotate(-90 196.8 243.6)">MIX_I</text>
<text x="199.4" y="243.6" transform="rotate(-90 199.4 243.6)">/MIX_I</text>
<text x="201.9" y="243.6" transform="rotate(-90 201.9 243.6)">MIX_Q</text>
<text x="204.4" y="243.6" transform="rotate(-90 204.4 243.6)">/MIX_Q</text>
<text x="207" y="243.6" transform="rotate(-90 207 243.6)">FILT_I</text>
<text x="209.5" y="243.6" transform="rotate(-90 209.5 243.6)">/FILT_I</text>
<text x="212.1" y="243.6" transform="rotate(-90 212.1 243.6)">GND4</text>
<text x="214.6" y="243.6" transform="rotate(-90 214.6 243.6)">FILT_Q</text>
<text x="217.1" y="243.6" transform="rotate(-90 217.1 243.6)">/FILT_Q</text>
<text x="219.7" y="243.6" transform="rotate(-90 219.7 243.6)">GND4</text>
<text x="222.2" y="243.6" transform="rotate(-90 222.2 243.6)">TEST_A</text>
<text x="224.8" y="243.6" transform="rotate(-90 224.8 243.6)">CE</text>
</g>
</svg>
